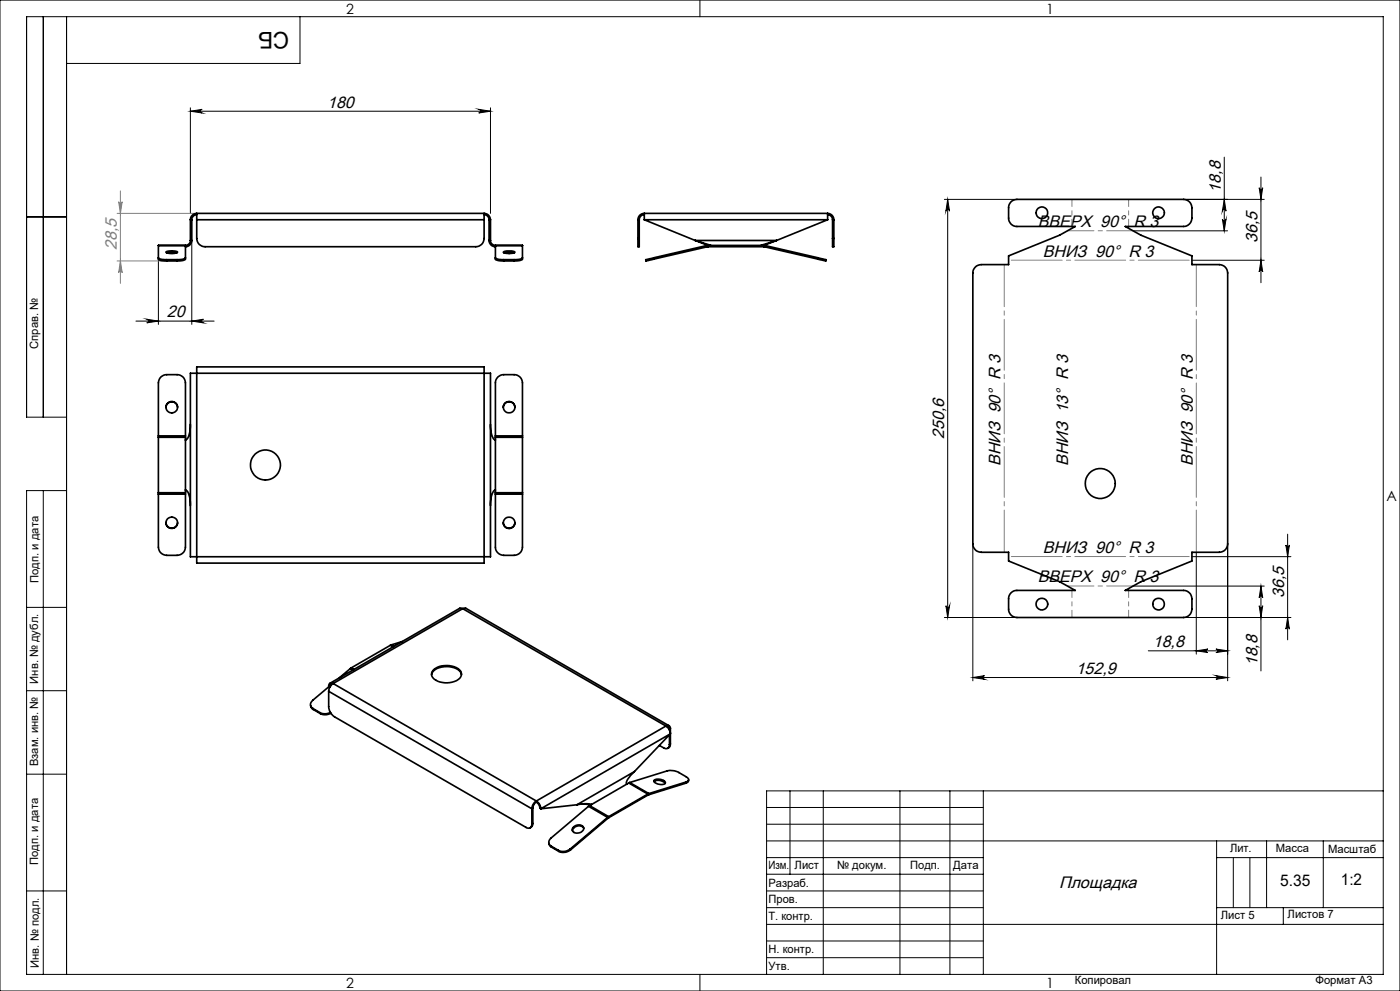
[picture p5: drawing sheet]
<svg xmlns="http://www.w3.org/2000/svg" width="420mm" height="297mm" viewBox="0 0 420 297" stroke-linecap="round" stroke-linejoin="round" font-family="sans-serif">
<g fill="none" stroke="#000" stroke-width=".3">
<path d="M0 0h420v297h-420zM13 5v120M20 5v287M90 5v14h-70M210 0v5M57.1 32.3v31.7M57.1 33.3h90M57.1 33.3l3.5-.5a.55 .55 0 0 0-.5 .5 .55 .55 0 0 0 .5 .6zM143.6 32.8l3.5 .5-3.5 .6a.55 .55 0 0 0 .6-.6 .55 .55 0 0 0-.6-.5zM147.1 32.3v31.7M283.3 59.8h21.7M284.3 59.8l.6 3.5a.55 .55 0 0 0-.6-.6 .55 .55 0 0 0-.5 .6z"/>
<path d="M284.3 59.8v125.3M355.1 59.8h24.2M367.3 47.1v22.1M367.3 59.8l.5 3.5a.55 .55 0 0 0-.5-.6 .55 .55 0 0 0-.6 .6zM377.8 56.3a.53 .53 0 0 0 .5 .5 .53 .53 0 0 0 .5-.5l-.5 3.5zM378.3 53.1v31.6M8 65h12M47.5 77.7v19.5M57.5 72.1v25.1M339.9 69.2h28.4M357.6 78h21.7M366.7 65.7a.55 .55 0 0 0 .6 .5 .55 .55 0 0 0 .5-.5l-.5 3.5z"/>
<path d="M378.3 78l.5 3.5a.53 .53 0 0 0-.5-.5 .53 .53 0 0 0-.5 .5zM40.8 96.2h23.4M44 95.7l3.5 .5-3.5 .6a.55 .55 0 0 0 .5-.6 .55 .55 0 0 0-.5-.5zM57.5 96.2l3.5-.5a.55 .55 0 0 0-.5 .5 .55 .55 0 0 0 .5 .6zM20 125h-12v-120h407v287h-407v-145h12M13 147v145M291.9 163v41M339.9 175.6h39.4M357.6 166.8h29.7M358.9 165.5v30.5M368.3 163v41M378.3 175.6l.5 3.5a.53 .53 0 0 0-.5-.5 .53 .53 0 0 0-.5 .5z"/>
<path d="M378.3 175.6v25.5M385.8 163.3a.53 .53 0 0 0 .5 .5 .53 .53 0 0 0 .5-.5l-.5 3.5zM386.3 160.1v31.7M8 182h12M283.3 185.1h21.7M283.8 181.5a.55 .55 0 0 0 .5 .6 .55 .55 0 0 0 .6-.6l-.6 3.6zM344.5 195h23.8M355.1 185.1h32.2M358.9 195l3.5-.5a.53 .53 0 0 0-.5 .5 .53 .53 0 0 0 .5 .6zM364.8 194.5l3.5 .5-3.5 .6a.53 .53 0 0 0 .5-.6 .53 .53 0 0 0-.5-.5zM377.8 181.5a.53 .53 0 0 0 .5 .6 .53 .53 0 0 0 .5-.6l-.5 3.6zM386.3 185.1l.5 3.5a.53 .53 0 0 0-.5-.6 .53 .53 0 0 0-.5 .6z"/>
<path d="M8 207h12M291.9 203.1h76.4M291.9 203.1l3.4-.6a.55 .55 0 0 0-.5 .5 .55 .55 0 0 0 .5 .6zM364.8 202.5l3.5 .6-3.5 .5a.55 .55 0 0 0 .5-.6 .55 .55 0 0 0-.5-.5zM8 232h12M237 237v25M247 237v55M270 237v55M285 237v55M295 237v55M415 237h-185v55M230 257h65"/>
<path d="M230 242h65M230 247h65M230 252h185M365 252v40M365 257h50M370 257v15M375 257v15M380 252v20M397 252v20M8 267h12M230 262h65M230 267h65"/>
<path d="M230 272h65M230 277h185M365 272h50M385 272v5M210 292v5M230 282h65M230 287h65"/>
</g>
<path d="M36.1 57.2v27.7M35.1 64h23.9M35.1 78.2h14.9M35.6 60.5a.53 .53 0 0 0 .5 .5 .53 .53 0 0 0 .6-.5l-.6 3.5zM36.1 78.2l.6 3.5a.53 .53 0 0 0-.6-.5 .53 .53 0 0 0-.5 .5z" fill="none" stroke="#808080" stroke-width=".3"/>
<path d="M358.9 79.3v86.2M301.3 165.5v-86.2" fill="none" stroke="#808080" stroke-width=".3" stroke-dasharray="15.2 1.3 1.3 1.3" stroke-dashoffset="2.6"/>
<path d="M320.2 69.2h19.7M339.9 175.6h-19.7" fill="none" stroke="#808080" stroke-width=".3" stroke-dasharray="15.2 1.3 1.3 1.3" stroke-dashoffset="7.3"/>
<path d="M302.6 78h55M357.6 166.8h-55" fill="none" stroke="#808080" stroke-width=".3" stroke-dasharray="15.2 1.3 1.3 1.3" stroke-dashoffset="-.8"/>
<path d="M338.6 59.7v8.2M321.6 67.8v-8.1M338.6 176.9v8.1M321.6 185v-8.1" fill="none" stroke="#808080" stroke-width=".3" stroke-dasharray="15.2 1.3 1.3 1.3" stroke-dashoffset="13.1"/>
<g fill="#000">
<path d="M143.6 32.8l3.5 .5-3.5 .6a.55 .55 0 0 0 .6-.6 .55 .55 0 0 0-.6-.5zM57.1 33.3l3.5-.5a.55 .55 0 0 0-.5 .5 .55 .55 0 0 0 .5 .6z"/>
<path d="M284.3 59.8l.6 3.5a.55 .55 0 0 0-.6-.6 .55 .55 0 0 0-.5 .6zM283.8 181.5a.55 .55 0 0 0 .5 .6 .55 .55 0 0 0 .6-.6l-.6 3.6zM385.8 163.3a.53 .53 0 0 0 .5 .5 .53 .53 0 0 0 .5-.5l-.5 3.5zM386.3 185.1l.5 3.5a.53 .53 0 0 0-.5-.6 .53 .53 0 0 0-.5 .6zM378.3 175.6l.5 3.5a.53 .53 0 0 0-.5-.5 .53 .53 0 0 0-.5 .5zM377.8 181.5a.53 .53 0 0 0 .5 .6 .53 .53 0 0 0 .5-.6l-.5 3.6z"/>
<path d="M44 95.7l3.5 .5-3.5 .6a.55 .55 0 0 0 .5-.6 .55 .55 0 0 0-.5-.5zM57.5 96.2l3.5-.5a.55 .55 0 0 0-.5 .5 .55 .55 0 0 0 .5 .6zM291.9 203.1l3.4-.6a.55 .55 0 0 0-.5 .5 .55 .55 0 0 0 .5 .6zM364.8 202.5l3.5 .6-3.5 .5a.55 .55 0 0 0 .5-.6 .55 .55 0 0 0-.5-.5zM358.9 195l3.5-.5a.53 .53 0 0 0-.5 .5 .53 .53 0 0 0 .5 .6zM364.8 194.5l3.5 .5-3.5 .6a.53 .53 0 0 0 .5-.6 .53 .53 0 0 0-.5-.5z"/>
<path d="M378.3 78l.5 3.5a.53 .53 0 0 0-.5-.5 .53 .53 0 0 0-.5 .5zM377.8 56.3a.53 .53 0 0 0 .5 .5 .53 .53 0 0 0 .5-.5l-.5 3.5zM366.7 65.7a.55 .55 0 0 0 .6 .5 .55 .55 0 0 0 .5-.5l-.5 3.5zM367.3 59.8l.5 3.5a.55 .55 0 0 0-.5-.6 .55 .55 0 0 0-.6 .6z"/>
</g>
<path d="M35.6 60.5a.53 .53 0 0 0 .5 .5 .53 .53 0 0 0 .6-.5l-.6 3.5zM36.1 78.2l.6 3.5a.53 .53 0 0 0-.6-.5 .53 .53 0 0 0-.5 .5z" fill="#808080"/>
<g fill="none" stroke="#000" stroke-width=".5">
<path d="M47.5 77.3a3 3 0 0 0 2.5 .5M47.5 73.6v4a3 3 0 0 0 2.5 .6M47.5 73.6h.1M47.5 73.6h8.1M49.8 75.5l.8-.3a3.5 3.5 0 0 1 2.7 .4 3.5 3.5 0 0 1-3.5-.1zM50 75.8l1.2-.2 1.9 .2M50 77.8v.4M50 77.8h3.1M50 78.2h3.1M53.1 77.8v.4M55.6 77.3a3 3 0 0 1-2.5 .5M55.6 73.6v4a3 3 0 0 1-2.5 .6"/>
<path d="M55.6 73.6h.1M57.1 72.1a1.49 1.49 0 0 1-1.5 1.5M57.1 65.9h.4M57.1 72.1h.4M57.1 65.9v6.2M57.5 72.1a1.91 1.91 0 0 1-1.9 1.8M57.5 65.9v6.2M59 65.9v5.6a2.47 2.47 0 0 0 2.5 2.4h81.2a2.47 2.47 0 0 0 2.5-2.4v-5.6M59 64v1.9M59 64a1.93 1.93 0 0 0-1.9 1.9M59 64.3a1.51 1.51 0 0 0-1.5 1.6M59 65.9h86.2"/>
<path d="M59 64h86.2M145.2 64v1.9M145.2 64a1.93 1.93 0 0 1 1.9 1.9M145.2 64.3a1.51 1.51 0 0 1 1.5 1.6M146.7 72.1a1.91 1.91 0 0 0 1.9 1.8M146.7 65.9h.4M146.7 65.9v6.2M146.7 72.1h.4M147.1 72.1a1.43 1.43 0 0 0 1.5 1.5M147.1 65.9v6.2M148.6 77.3a3 3 0 0 0 2.5 .5M148.6 73.6v4a3 3 0 0 0 2.5 .6"/>
<path d="M148.6 73.6h.1M148.6 73.6h8.1M151 75.6a4.4 4.4 0 0 1 3.5 0 3.8 3.8 0 0 1-3.5 0zM151.1 77.8h3.1M151.1 78.2h3.1M151.1 77.8v.4M151.2 75.8l1.2-.2 1.8 .2M154.2 77.8v.4M156.7 77.3a3 3 0 0 1-2.5 .5M156.7 73.6v4a3 3 0 0 1-2.5 .6M156.7 73.6h.1M191.4 71.5v2.4h.4v-2.4"/>
<path d="M191.4 65.9h.4M191.4 71.5h.4M191.4 65.9v5.6M191.8 65.9v5.6M193.3 64v1.9M193.3 64a1.87 1.87 0 0 0-1.9 1.9M193.3 64.3a1.51 1.51 0 0 0-1.5 1.6M193.3 65.9h55M193.3 64h55M193.3 65.9l15.3 6.2M196.1 77.3l-2.4 .5 .1 .4 2.4-.6M196.1 77.3l.1 .3"/>
<path d="M208.6 72.1l4.7 1.5M208.6 72.1l3.7 1.5M208.6 72.1h24.4M212 73.6l.1 .4M212 73.6l-15.9 3.7M212.1 74l-15.9 3.6M212.4 73.9l-.3 .1M212.4 73.6h-.4M212.4 73.9h16.7M212.4 73.6h16.7M212.4 73.6v.3M229.1 73.6h.4"/>
<path d="M229.1 73.9l.3 .1M229.1 73.6v.3M229.4 74l15.9 3.6M229.5 73.6l-.1 .4M229.5 73.6l15.9 3.7M233 72.1l-4.7 1.5M233 72.1l-3.8 1.5M245.4 77.3l2.4 .5v.4l-2.5-.6M245.4 77.3l-.1 .3M248.3 64v1.9M248.3 64a1.87 1.87 0 0 1 1.9 1.9M248.3 64.3a1.51 1.51 0 0 1 1.5 1.6"/>
<path d="M248.3 65.9l-15.3 6.2M249.8 71.5v2.4h.4v-2.4M249.8 65.9h.4M249.8 71.5h.4M249.8 65.9v5.6M250.2 65.9v5.6M303.3 60.5l.8-.5 1-.2h50a2.53 2.53 0 0 1 2.5 2.5v3.1a2.53 2.53 0 0 1-2.5 2.5h-17.5l4.7 2.6 15.3 6.2v2.6h8.2a2.53 2.53 0 0 1 2.5 2.5v81.2a2.53 2.53 0 0 1-2.5 2.5h-8.2v2.6l-15.3 6.2-4.7 2.6h17.5a2.53 2.53 0 0 1 2.5 2.6v3.1a2.53 2.53 0 0 1-2.5 2.5h-50a2.47 2.47 0 0 1-2.5-2.5v-3.1a2.47 2.47 0 0 1 2.5-2.6h17.5l-4.7-2.6-15.3-6.2v-2.6h-8.2a2.53 2.53 0 0 1-2.5-2.5v-81.2a2.53 2.53 0 0 1 2.5-2.5h8.2v-2.6l15.3-6.2 4.7-2.6h-17.5a2.47 2.47 0 0 1-2.5-2.5v-3.6zM59 111.9v-1.9h86.2v1.9M59 111.9h-1.9v55h1.9M59 111.9v55M59 111.9h86.2M145.2 111.9h1.9v55h-1.9"/>
<path d="M145.2 111.9v55M47.5 130.6v.5M47.5 130.6v-15.9a2.47 2.47 0 0 1 2.5-2.4h3.1a2.47 2.47 0 0 1 2.5 2.4v15.9M47.5 131.1v16.6M47.5 130.6h8.1M47.5 131.1h8.1M49.8 122.1a1.75 1.75 0 0 1 1.7-1.7 1.75 1.75 0 0 1 1.8 1.7M55.6 130.6v.5M55.6 131.1v16.6M57.1 127.2a6.4 6.4 0 0 1-1.2 4.6l-.3 .1M147.1 127.2a6 6 0 0 0 1.3 4.6l.2 .1M148.6 130.6v.5"/>
<path d="M148.6 130.6v-15.9a2.47 2.47 0 0 1 2.5-2.4h3.1a2.47 2.47 0 0 1 2.5 2.4v15.9M148.6 131.1v16.6M148.6 130.6h8.1M148.6 131.1h8.1M151 122.1a1.75 1.75 0 0 1 1.7-1.7 1.75 1.75 0 0 1 1.8 1.7M156.7 130.6v.5M156.7 131.1v16.6M47.5 147.7v.4M47.5 148.1v15.9a2.53 2.53 0 0 0 2.5 2.4h3.1a2.53 2.53 0 0 0 2.5-2.4v-15.9M47.5 147.7h8.1M47.5 148.1h8.1M49.8 156.6a1.75 1.75 0 0 0 1.7 1.7 1.75 1.75 0 0 0 1.8-1.7"/>
<path d="M55.6 146.9a4.1 4.1 0 0 1 1.5 3.8v.8M55.6 147.7v.4M148.6 146.9h-.2a6 6 0 0 0-1.3 4.6M148.6 147.7v.4M148.6 148.1v15.9a2.53 2.53 0 0 0 2.5 2.4h3.1a2.53 2.53 0 0 0 2.5-2.4v-15.9M148.6 147.7h8.1M148.6 148.1h8.1M151 156.6a1.75 1.75 0 0 0 1.7 1.7 1.75 1.75 0 0 0 1.8-1.7M156.7 147.7v.4M59 166.9v1.9h86.2v-1.9M59 166.9h86.2M117.1 193.4l.8 .4"/>
<path d="M117.1 193.4l-11.7 6.8M117.4 193.2l-.3 .2M117.4 193.2l.8 .5M120.7 192.3l-3.3 .9M138.8 182.4l1-.1 60.9 35.2M138.8 182.4l-.9-.1-38.9 22.5M138.8 182.4l-38.9 22.5M138.8 182.4l61 35.2M93.2 211.5l.2 .6 .5 .5M93.9 212.3l2.2 1.3M93.9 212.3v.3M93.9 212.6l2.2 1.3"/>
<path d="M96.1 213.6v.3M98.6 207.2v4.6a4.1 4.1 0 0 0 1.8 3l57.4 33.2a1.07 1.07 0 0 0 1.3 .1 1.07 1.07 0 0 0 .5-1.2M98.6 207.2l61 35.2M98.7 205.7l-4.9 4.2a1.41 1.41 0 0 0 .1 2.4M99.1 205.8h-.2M99.1 213.5l-1.3 .4-1.7-.3M99.1 205.7l-.2 .1M99.3 213.7l-1.4 .5-1.8-.3M99.7 205.1h-.5l-.3 .7M99.9 204.9a3 3 0 0 0-1.3 2.3M99.9 204.9a.83 .83 0 0 0-.9-.1 .83 .83 0 0 0-.4 .8l.3 .2M99.9 204.9l61 35.2"/>
<path d="M105.1 200.4l-3.3 2.7M105.1 200.4l.7 .4M105.4 200.2l-.3 .2M105.4 200.2l.8 .4M129.5 202.2a3.8 3.8 0 0 1 3.8-2.4 4.9 4.9 0 0 1 5.1 2.1v.3M130.2 200.6a6.4 6.4 0 0 1 8 .5 2.21 2.21 0 0 1-1.8 3.1 6 6 0 0 1-6.8-1.5 1.76 1.76 0 0 1 .6-2.1zM199.8 217.6a3 3 0 0 1 1.3 2.3M199.8 217.6a.83 .83 0 0 1 .9-.1 .83 .83 0 0 1 .4 .9M199.8 217.6l-38.9 22.5M200.1 217.8h.5l.2 .7M200.6 218.4l.2 .1M200.8 218.5v.3"/>
<path d="M201.1 219.9l-38.9 22.5M201.1 219.9l-10.8 11.3M201.1 218.4l-.3 .1M201.1 218.4v4.6M188.1 235l-10.7 6.1M188.6 234.7l-.5 .3M188.6 234.7l5.7 3.3M188.9 234.5l-.3 .2M188.9 234.5l5.8 3.3M190.3 231.2a5.6 5.6 0 0 0-2.4 3.6l.2 .2M190.3 231.2l-17.2 10M194.3 238l-11.7 6.8"/>
<path d="M194.3 238v.3M194.3 238.3l-11.7 6.8M194.6 238.2l-.3 .1M194.7 237.8l-.4 .2M194.7 237.8l-.1 .4M196.2 234.2a2.67 2.67 0 0 1 3.3 .6M196.3 233.7a2.64 2.64 0 0 1 3.3 .9 2.41 2.41 0 0 1-3.4-.5zM200.8 223.1a1.06 1.06 0 0 1-.5 1.2 1.06 1.06 0 0 1-1.2-.2l-1.3-.7M200.8 220.2v2.9M201.1 223l-.1 .7-.7 .6M201.1 223l-.3 .1M205.8 234.7l-11.2 3.5"/>
<path d="M205.9 234.3a.78 .78 0 0 0 .7-.7 .78 .78 0 0 0-.8-.8l-2.1-1.3a5.1 5.1 0 0 0-3.5-.5l-11.3 3.5M205.9 234.3l-.1 .4M205.9 234.3l-11.2 3.5M206.6 233.7l-.3 .7-.5 .3M159.6 242.4v4.5M159.8 246.8l-.1 .7-.7 .6M159.8 242.2l-.2 .2M159.8 242.2v4.6M159.8 246.8l-.2 .1M160.9 240.1a2.88 2.88 0 0 0-1.3 2.3M160.9 240.4a2.33 2.33 0 0 0-1.1 1.8M160.9 240.1a2.88 2.88 0 0 1 1.3 2.3"/>
<path d="M160.9 240.4a2.33 2.33 0 0 1 1.1 1.8l.2 .2M160.9 240.1v.3M164.6 252.7l.3 .7 .6 .5M165.4 253.6l2.2 1.3M165.4 253.6l.1 .3M165.5 253.9l2.1 1.3M167.6 254.9v.3M171.1 254.5a3.4 3.4 0 0 1-3.5 .4M171.1 254.5v.2M171.1 254.7a3.4 3.4 0 0 1-3.5 .5M171.9 248a1.73 1.73 0 0 1 1.8-.9 1.73 1.73 0 0 1 1.4 1.4 2.02 2.02 0 0 1-3.4 .5zM173.1 241.2l-10.9 1.2"/>
<path d="M174.6 240.9l2.5 .4M175.1 248.2a1.94 1.94 0 0 0-1.9-.6 1.94 1.94 0 0 0-1.5 1.4M176.6 241.6l-11.3 9.5a1.41 1.41 0 0 0 .1 2.5M176.6 241.6l5.7 3.4M176.9 241.4l-.3 .2M176.9 241.4l5.7 3.4M177.4 241.1a8 8 0 0 0-4.3 .1M177.4 241.1l-.5 .3M182.3 245l-11.2 9.5M182.3 245l.1 .2M182.4 245.2l-11.3 9.5M182.6 244.8l-.3 .2"/>
<path d="M182.6 245.1l-.2 .1M182.6 244.8v.3"/>
<circle cx="312.6" cy="63.8" r="1.75"/>
<circle cx="347.6" cy="63.8" r="1.76"/>
<circle cx="51.5" cy="122" r="1.73"/>
<circle cx="79.6" cy="139.4" r="4.5"/>
<circle cx="152.7" cy="122.1" r="1.73"/>
<circle cx="51.5" cy="156.7" r="1.73"/>
<circle cx="152.7" cy="156.7" r="1.73"/>
<circle cx="330.1" cy="144.9" r="4.5"/>
<circle cx="312.6" cy="181" r="1.76"/>
<circle cx="347.6" cy="181" r="1.75"/>
</g>
<text font-size="6.9" x="86.8" y="9.5" transform="rotate(-180 86.8 9.5)">СБ</text>
<g font-size="5">
<text x="98.1" y="32.2">180</text>
<text x="366.2" y="57.8" transform="rotate(-90 366.2 57.8)">18,8</text>
<text x="311.3" y="68.1">ВВЕРХ 90° R 3</text>
<text x="312.8" y="76.9">ВНИЗ 90° R 3</text>
<text x="377.2" y="72.8" transform="rotate(-90 377.2 72.8)">36,5</text>
<text x="50.1" y="95.1">20</text>
<text x="283.3" y="131.6" transform="rotate(-90 283.3 131.6)">250,6</text>
<text x="300.2" y="139.6" transform="rotate(-90 300.2 139.6)">ВНИЗ 90° R 3</text>
<text x="320.5" y="139.6" transform="rotate(-90 320.5 139.6)">ВНИЗ 13° R 3</text>
<text x="357.8" y="139.6" transform="rotate(-90 357.8 139.6)">ВНИЗ 90° R 3</text>
<text x="312.8" y="165.7">ВНИЗ 90° R 3</text>
<text x="311.3" y="174.5">ВВЕРХ 90° R 3</text>
<text x="385.2" y="179.3" transform="rotate(-90 385.2 179.3)">36,5</text>
<text x="345.8" y="194">18,8</text>
<text x="322.7" y="202">152,9</text>
<text x="377.2" y="199.7" transform="rotate(-90 377.2 199.7)">18,8</text>
<text x="317.7" y="266.1">Площадка</text>
</g>
<text font-size="5" fill="#808080" x="35.1" y="75" transform="rotate(-90 35.1 75)">28,5</text>
<g font-size="4.8">
<text x="384" y="265.6">5.35</text>
<text x="402.3" y="265.3">1:2</text>
</g>
<g font-size="4.2">
<text x="103.8" y="4.2">2</text>
<text x="313.8" y="4.2">1</text>
<text x="415.9" y="150.2">A</text>
<text x="103.8" y="296.2">2</text>
<text x="313.8" y="296.2">1</text>
</g>
<g font-size="3.4">
<text x="11.5" y="104.5" transform="rotate(-90 11.5 104.5)">Справ. №</text>
<text x="11.6" y="174.7" transform="rotate(-90 11.6 174.7)">Подп. и дата</text>
<text x="11.4" y="204.9" transform="rotate(-90 11.4 204.9)">Инв. № дубл.</text>
<text x="11.4" y="229.6" transform="rotate(-90 11.4 229.6)">Взам. инв. №</text>
<text x="369" y="255.5">Лит.</text>
<text x="382.8" y="255.5">Масса</text>
<text x="398.4" y="255.6">Масштаб</text>
<text x="11.4" y="259.2" transform="rotate(-90 11.4 259.2)">Подп. и дата</text>
<text x="230.5" y="260.5">Изм.</text>
<text x="238.4" y="260.4">Лист</text>
<text x="251.1" y="260.4">№ докум.</text>
<text x="273" y="260.4">Подп.</text>
<text x="286" y="260.4">Дата</text>
<text x="230.5" y="265.7">Разраб.</text>
<text x="230.5" y="275.7">Т. контр.</text>
<text x="230.6" y="270.7">Пров.</text>
<text x="366.2" y="275.3">Лист 5</text>
<text x="386.3" y="275.2">Листов 7</text>
<text x="230.6" y="285.7">Н. контр.</text>
<text x="11.6" y="290" transform="rotate(-90 11.6 290)">Инв. № подл.</text>
<text x="230.6" y="290.7">Утв.</text>
<text x="322.5" y="295">Копировал</text>
<text x="394.6" y="295">Формат А3</text>
</g>
</svg>
